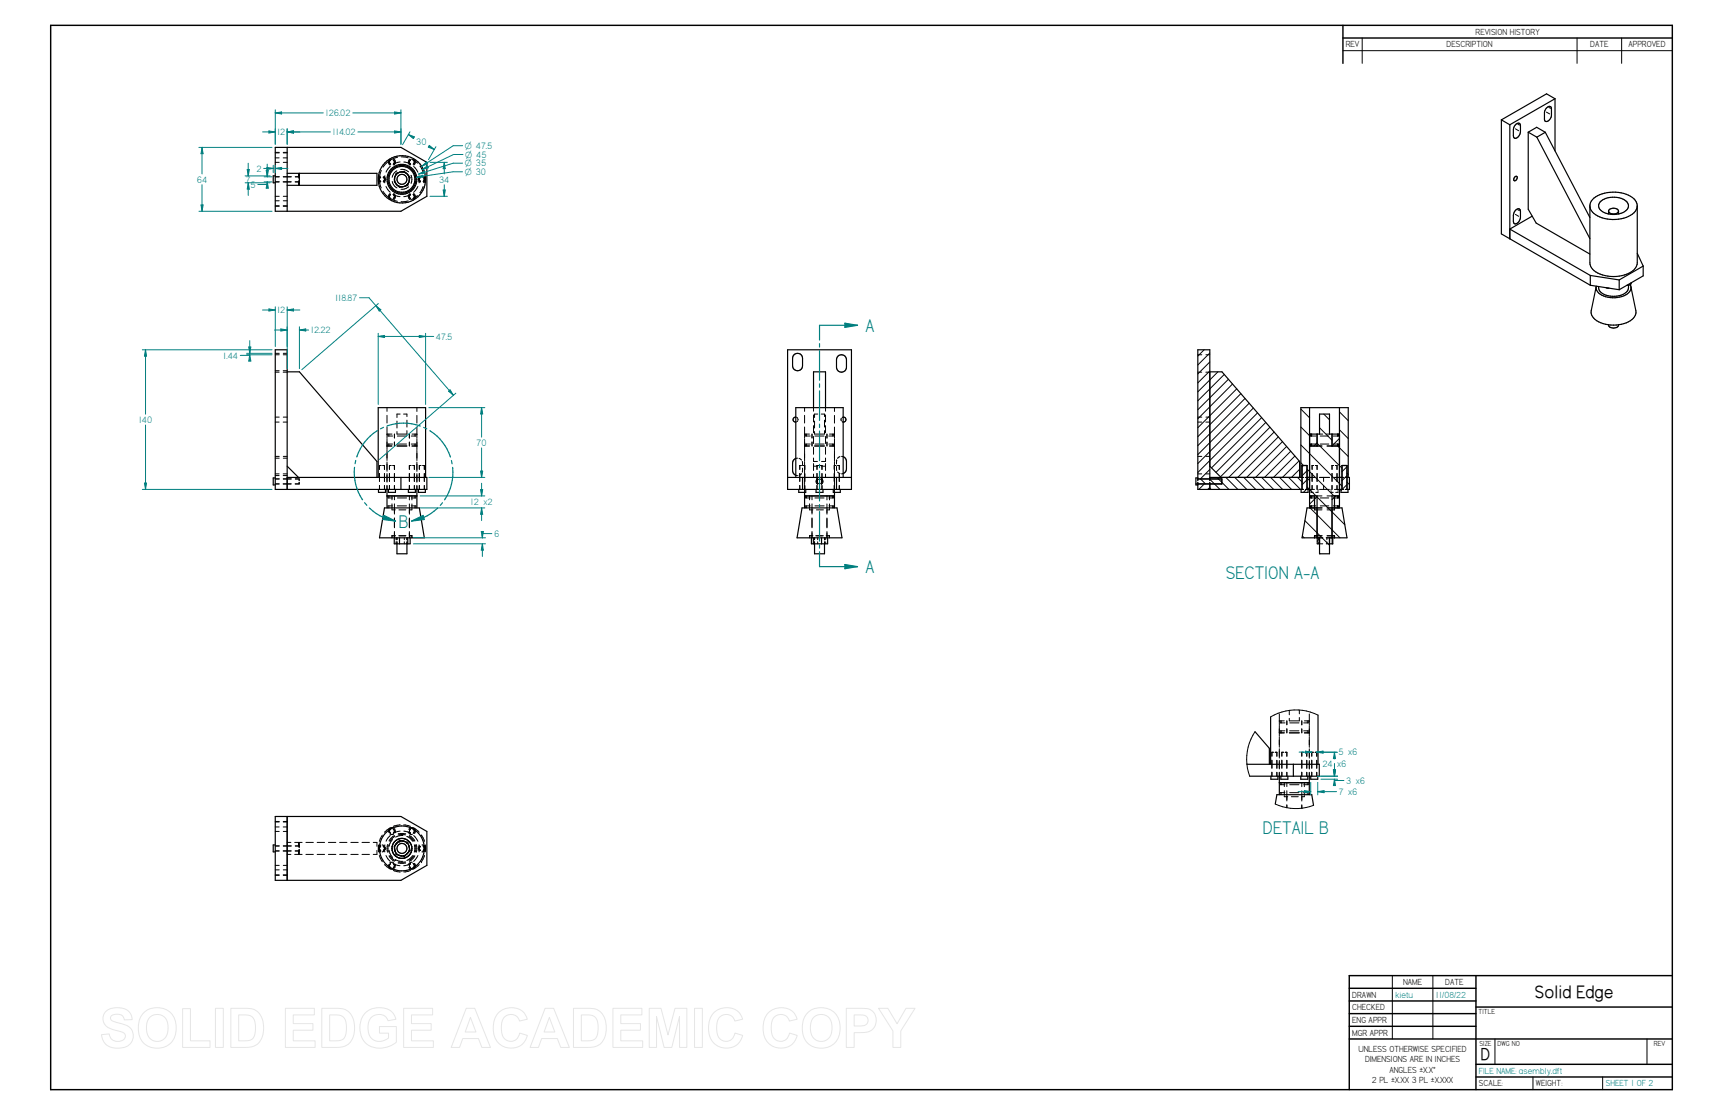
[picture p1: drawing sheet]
<svg xmlns="http://www.w3.org/2000/svg" width="864mm" height="559mm" viewBox="0 0 864 559" stroke-linecap="round" stroke-linejoin="round" font-family="sans-serif">
<g fill="none" stroke="#000" stroke-width=".72">
<path d="M25 13h813v533h-813zM673 13v19M673 19h165M676 495h64M740 489v57M838 489h-162v57M676 502h64M676 508h64M676 514h64M740 505h98M676 521h162M740 533h98"/>
<path d="M740 540h98"/>
</g>
<g fill="none" stroke="#000" stroke-width=".5">
<path d="M683 19v13M790 19v13M813 19v13M673 25h165M775 56l2 1M776 54h1M760 65l1 1M761 62l1 1M760 107l1 1M761 105l1 1M138 178h2M138 177h2"/>
<path d="M142 178h2M142 177h2M138 187h2M138 186h2M142 187h2M142 186h2M138 212h2M138 209h2M142 212h2M142 209h2M194 204v2M194 208v4"/>
<path d="M194 214v5M194 220v5M194 218h2M194 218h.1M194 218l3 1M195 218h.1M195 218v1M198 218v1M199 211v4M199 219h5M201 208h-2v1M202 208h2v1"/>
<path d="M204 216v2h-5v-2M204 211v3M205 218v2M207 218h2M208 218h.1M208 218v1M208 218l-2 1M209 204v2M209 208v4M209 214v6M209 220v5M399 209h.1"/>
<path d="M399 211v1M399 209l1 1M400 211h-1M400 210v1M403 204v2M403 208v4M403 214v5M403 220v5M403 218h3M404 218l2 1M404 218h.1M404 218v1"/>
<path d="M407 218v1M408 204v2M408 208v3M408 213v4M408 219v3M408 211v4M408 219h5M410 208h-2v1M412 208h1v1M413 216v2h-5v-2M413 211v3M414 204v2"/>
<path d="M414 208v3M414 213v4M414 219v3M414 218v2M416 218h2M417 218h.1M417 218v1M418 218l-3 1M418 218h.1M418 204v2M418 208v4M418 214v6"/>
<path d="M418 220v5M422 210v1M422 211h.1M422 210h.1M422 211l1 1M422 209h.1M423 209h-1M138 237h2M138 238h2M138 229h2M138 230h2M142 237h2"/>
<path d="M142 238h2M142 229h2M142 230h2M190 237v4M191 233h-1v2M192 233h1v2M193 237v4M194 226v5M194 232v4M194 237v5M194 224h2M194 223v1"/>
<path d="M195 223h.1M195 223v1M195 237v4M196 233h-1v2M197 223h-3M197 233h1v2M198 237v4M198 222v2M199 223h5M204 224h-5M205 237v4M205 222v2"/>
<path d="M206 233h-1v2M206 223h2M206 224h3M207 233h1v2M208 237v4M208 223h.1M208 223v1M209 226v5M209 232v4M209 237v5M210 237v4M211 233h-1v2"/>
<path d="M212 233h1v2M213 237v4M399 238h1M400 230h-1M400 238h.1M400 230h.1M400 230l2 1M401 237v4M402 233h-1v2M402 237l-2 1M402 231h.1M402 231v2"/>
<path d="M402 237h.1M402 235v2M403 233v2M403 226v5M403 232v5M403 237v6M403 224h3M403 237v4M404 223v1M404 223h.1M406 223h-2M407 222v2"/>
<path d="M408 234h2M408 224v4M408 230v1h2M408 232v4M408 238v1M408 224h5M408 223h5M409 237v4M410 240l-1 1 1 2M410 240h.1M410 233h-1v2M411 233h1v2"/>
<path d="M412 240a1.7 1.7 0 0 1 0 3M412 234h2M412 237v4l-1-1M414 224v4M414 230v1h-2M414 232v4M414 238v1M414 222v2M415 223h3M416 224h2M417 223h.1M417 223v1"/>
<path d="M418 223v1M418 233h1M418 226v5M418 232v11M419 234v2M419 231h.1M419 231v1M420 237h1M420 233h1v2M421 237v4M421 229l-1 1M422 229h1"/>
<path d="M423 237h-1M138 243h2M138 240h2M142 243h4M142 240h4M148 240h2v1M150 242v1h-2M190 243v2M193 243v2M194 243v2M194 249l3 1M194 249h.1"/>
<path d="M194 254v1M195 249h.1M195 249v1M195 254h.1M195 254v1M195 243v2M196 255l2 1M196 249v1M196 253v2M197 254h-3M198 243v2M198 249v1"/>
<path d="M198 253v5M198 260v4M199 254h5M199 250h5M200 256h3M205 243v2M205 249v2M205 253v5M205 260v5M206 254h2M206 255l-1 1M206 249v2"/>
<path d="M206 253v2M208 243v2M208 249h.1M208 249v1M208 254h.1M208 254v1M208 249l-2 1M209 243v2M210 243v2M213 243v2M401 243v2M403 243v4"/>
<path d="M403 243v2M404 249l2 1M404 249h.1M404 254v1M404 249v1M404 254h.1M406 255l1 1M406 249v1M406 253v2M406 254h-2M407 249v1M407 253v5"/>
<path d="M407 260v4M408 250h5M408 254h5M409 256h4M409 243v2M410 240v2M412 241l-1 1M412 243v2M414 249v2M414 253v5M414 260v5M415 254h3"/>
<path d="M416 255l-2 1M416 249v2M416 253v2M417 249h.1M417 249v1M417 254h.1M417 254v1M418 249l-3 1M418 249h.1M418 254v1M418 243v4M421 243v2"/>
<path d="M196 269v1M198 266v4M198 269h-2M199 270v1M199 272v1M200 269h3M203 270v1M203 272v1M204 270v1M204 272v1M205 266v4M205 269h1"/>
<path d="M206 269v1M406 269v1M407 266v4M407 269h-1M408 270v1M408 272v1M410 270v1M410 272v1M413 269h-4M413 270v1M413 272v1M414 270v1"/>
<path d="M414 272v1M414 269h2M414 266v4M416 269v1M138 414h2M138 417h2M138 412h2M142 414h2M142 417h2M142 412h2M192 419l-2 3M195 416v1"/>
<path d="M195 418h2M195 415l-2 2M196 419l-2 3M196 416l-1 1 1 1M196 418h.1M196 416h.1M197 415h.1M197 415l1 2-1 1 1-1M198 415v1M198 419l-3 2M198 419l-3 3M198 417h.1"/>
<path d="M198 416v1M200 418h3M201 417h-3M201 413l-4 1M202 419l-4 1M202 413l4 1M204 419l3 3M205 417v1h2M205 417h.1M205 419l2 3M205 416h.1M205 419l3 2"/>
<path d="M206 416l-1 1 1 1-4-1M206 415l-1 1M207 415l1 2-1 1M207 419l2 3M207 415l3 2M208 418h.1M208 416v2M211 419h.1M211 419l2 3M138 438h2M138 426h2M138 439h2"/>
<path d="M138 434h2M138 436h2M138 424h2M142 438h2M142 439h2M142 434h2M142 436h2M144 422h2M144 428h2M146 426h-4M146 424h-4M148 422h3"/>
<path d="M148 428h3M150 422v2M150 426v2M150 426h-2M150 424h-2M150 422v3M153 422h4M153 428h4M159 422h4M159 428h4M165 422h3M165 428h3"/>
<path d="M170 422h4M170 428h4M176 422h4M176 428h4M181 422h4M181 428h4M187 422h2v2M189 426v2h-2M190 423v4M190 429l2 3M190 427h1M191 426h.1"/>
<path d="M191 427h.1M191 424h-1M191 424h.1M191 424l-1 1 1 1M192 423l1 1M192 424l1 1-1 1M193 426l-1 1M193 433l3 2M193 423v4M193 425v1M193 429l3 3M194 423v4"/>
<path d="M195 423v4M195 433v1M195 429l3 3M195 426l2 4M195 429l3 2M196 433l-1 1 1 1M196 433h.1M197 430h.1M197 421l-2 3M197 436l4 1M197 432h-2M197 435v1"/>
<path d="M198 424v1M198 433h.1M198 424h.1M198 435h.1M198 433v1M198 433l2 1M198 433h-1l1 1-1 1M198 431h.1M198 431l4 1M198 427h.1M199 428h.1M200 432h3"/>
<path d="M200 428v1M200 422h.1M201 421h.1M201 421l-1 1M202 429h-1M202 421h-1M202 429h.1M202 434l4-1-1 1 1 1M203 429h-1M203 429h.1M203 432h-3M203 422h.1"/>
<path d="M204 428h-1M204 422v1M204 422h.1M205 423h.1M205 433h.1M205 427h.1M205 435h.1M205 435l1 1M205 426h.1M205 426v1M205 425v1M206 436l-4 1"/>
<path d="M207 432l-2 1M207 429l-3 2M207 433l1 1-1 1M208 429l-3 2M208 423v4M208 433v1M208 429l-3 3M209 423v4M209 429l-2 3M210 423v1M210 426v1M210 424v2"/>
<path d="M210 433l-3 2M210 424v1v1M210 424h.1M211 424l-1 1 1 1M211 432h.1M211 423l2 1M212 424l1 1-1 1M213 427h-2M213 429l-2 3M213 423v4M698 489v32M718 489v32"/>
<path d="M749 521v12M768 540v6M803 540v6M825 521v12"/>
</g>
<g fill="none" stroke="#000" stroke-width=".59">
<path d="M775 54a1.3 1.3 0 0 1 1-1 1.4 1.4 0 0 1 2 2v3a2.6 2.6 0 0 1-4 3v-5zM779 49l-4-2-22 13M779 49v27M779 49l-22 14M753 60v57l44 26M753 60l4 3M757 63v57M760 62h1h1v4a2.6 2.6 0 0 1-3 3v-5zM766 66v39l4 7 27 15M766 66l4-2 5 2M766 66l4 3M770 69l27 51"/>
<path d="M775 66l-5 3M775 66l22 43M759 89l1-1a1 1 0 0 1 0 2 1 1 0 0 1-1 0zM799 99a17 17 0 0 1 21 1l1 3v29a10 10 0 0 1-11 7 12 12 0 0 1-13-6v-30v-1zM760 105h1h1v4a2.6 2.6 0 0 1-3 3v-5zM768 108l-11 7 40 23M797 103a10 10 0 0 0 10 7 13 13 0 0 0 13-6h1M802 101a10 10 0 0 1 14 1 6 6 0 0 1-8 5 6 6 0 0 1-7-5zM806 106a2.8 2.8 0 0 0 5 0M806 106a2.9 2.9 0 0 1 5 0M806 106v1M811 106v1"/>
<path d="M797 138l15 2M797 138v5M821 127l3 6M824 133l-12 7M824 133v5l-12 7M797 143l15 2M800 144l-2 12a8 8 0 0 0 8 7 12 12 0 0 0 14-6l-3-13M805 144h1M812 140v5M816 143a6 6 0 0 1-8 6 6 6 0 0 1-7-5M817 143a5 5 0 0 1-4 6 10 10 0 0 1-13-4v-2M818 142l-1 1h-1"/>
<path d="M395 175h32v70h-32zM398 178a2.5 2.5 0 0 1 3-1 2.5 2.5 0 0 1 1 3v3a2.5 2.5 0 0 1-2 3 2.5 2.5 0 0 1-3-3v-4zM420 179a2.5 2.5 0 0 1 3-1 2.5 2.5 0 0 1 1 2v4a2.5 2.5 0 0 1-2 3 2.5 2.5 0 0 1-3-3v-4zM806 163a2.7 2.7 0 0 0 3 1 2.7 2.7 0 0 0 2-1M144 186h6l39 45v8M399 209a1.3 1.3 0 0 0-2 1 1.4 1.4 0 0 0 2 2M408 204v-18h6v18M423 209a1.3 1.3 0 0 1 1 1 1.3 1.3 0 0 1-1 2M138 240h-1v3h1M144 234l6 5M144 239h70v6h-76v-70h6v70M201 239v6"/>
<path d="M213 239v-35h-23v35M395 239h32M399 230l-2 1v5l1 1 1 1M402 239v6M419 239v6M423 239v-35h-24v35M423 229l1 1v1v5l-1 1M190 245v2h3v-2M193 255h17l3 15h-23zM194 249h15M194 245v10M195 245v2h3v-2"/>
<path d="M205 245v2h3v-2M209 245v10M210 245v2h3v-2M400 245v2h4v-2M402 255h18l2 15h-23zM403 249h15M403 247v8M409 245v2h3v-2M418 245v2h3v-2M418 247v8M198 270v3h8v-3M200 270v3"/>
<path d="M204 273v5h-5v-5M204 270v3M407 270v3h8v-3M408 270v3M412 270v3M413 273v5h-5v-5M138 409h63l13 8v17l-13 7h-63zM144 409v32M197 415h-2v1M197 415a11 11 0 0 1 16 9M197 415a11 11 0 0 0-7 10 11 11 0 0 0 7 11M206 415h2v1"/>
<path d="M138 423h-1v4h1M190 424v1v2M195 434v1l2 1M198 425v2M200 422l-2 2M200 429h1M200 421l4 1 2 4-3 3-4-1-1-4zM202 421l1 1M205 427l-1 1M205 423v2M208 434v1l-2 1M213 424v3"/>
<path d="M213 427a11 11 0 0 1-16 9M213 424v1v2"/>
<circle cx="201" cy="425" r="2.5"/>
<circle cx="201" cy="425" r="5"/>
</g>
<g fill="none" stroke="#008080" stroke-width=".59">
<path d="M411 172v2M411 176v15M430 163h-19v7M411 192v2M411 196v15M411 213v1M411 216v15M411 233v1M411 236v15M411 253v2M411 256v15M411 273v2"/>
<path d="M411 277v7"/>
</g>
<path d="M423 162l7 1-7 1z" fill="#008080"/>
<path d="M423 162l7 1-7 1zM411 284h19" fill="none" stroke="#008080" stroke-width=".59"/>
<path d="M423 283l7 1-7 1z" fill="#008080"/>
<path d="M212 259l-6 2M423 283l7 1-7 1z" fill="none" stroke="#008080" stroke-width=".59"/>
<g fill="none" stroke="#000" stroke-width=".5">
<path d="M138 79h2M138 76h2M138 77h2M142 79h2M142 76h2M142 77h2M196 80a1.7 1.7 0 0 0 0 3M197 80h.1M197 80l1 2M199 79l-3 1M201 79h4M206 80a1.7 1.7 0 0 0 0 3"/>
<path d="M206 80h.1M206 80l3 2M207 80h.1M207 80l1 1-1 2M138 91h2M138 81h2M138 98h2M138 89h2M142 91h4M142 81h2M142 98h2M146 89h-4"/>
<path d="M148 89h2M150 87v2M150 91v2M150 90v1h-2M190 91l1 3M191 88a1.7 1.7 0 0 0 0 3M191 89l-1 1 1 1M191 89h.1M191 85l-1 4M192 96l2 3M192 89l1 1-1 1M192 88h.1"/>
<path d="M192 88l1 2-1 1M193 88v4M193 93l3 3M194 81l-2 3M196 97a1.7 1.7 0 0 0 0 3M196 83l-2 3M196 82h.1M196 80l-1 1 1 1M196 97l-1 1 1 2M196 80h.1M196 100l3 1M196 100h.1"/>
<path d="M197 91l1 2 1 1M197 80l1 1-1 1h1M197 97l1 1M197 83h.1M197 100h.1M198 89v2v1M198 82l-1 1M198 98l-1 2M198 98l2 1M198 98l-1-1 1 2-1 1M199 86h-1l-1 3M199 93l1 1h2"/>
<path d="M200 86l-1 1-1 1M201 81l-3 1M201 85h2l2 1M201 86h2l1 1M202 99l4-2-1 2 1 1M205 88l1 1-1 1M205 92l-1 1h-1M205 94l-2 1h-2M206 97a1.7 1.7 0 0 0 0 3M206 80l-1 1 1 1-4-1M206 88v2v2M207 97l1 2-1 1"/>
<path d="M207 80l1 1-1 1M207 83l2 3M207 100h.1M207 83h.1M209 98l-3 2M209 93l-2 3M210 88v4M210 83l2 3M211 88a1.7 1.7 0 0 0 0 3M211 89l-1 1 1 1M212 93l-2 4M212 89l1 1"/>
<path d="M212 88h.1M212 88l1 2-1 1M213 88v2M213 90v2M213 90l-1 1M138 103h2M138 101h2M142 103h2M142 101h2M205 101h-4M600 178h2M604 175l-4 3"/>
<path d="M604 178h2M606 177l-6 6M600 187h2M604 187h2M606 181l-6 6M606 186l-6 6M610 186l-10 10M614 188l-14 13M616 190l-16 15M618 192l-18 18M620 195l-20 19M622 197l-22 22"/>
<path d="M624 200l-24 23M600 212h2M600 209h2M604 212h2M604 209h2M626 202l-26 26M628 205l-28 27M630 207l-30 30M632 209l-25 25M634 212l-25 25M637 214l-25 25M639 217l-23 22"/>
<path d="M641 219l-21 20M652 214l4 4M652 205l4 4M657 219h3M661 218h2M661 214l7 7M662 219h4M663 208l3 2M665 218h1M668 219h2M671 206l5 5M671 215l5 5"/>
<path d="M671 220l-3 3M600 237h2M600 229h2M604 237h2M604 229h2M606 235l-4 5M606 240l5 5M610 239l6 6M614 239l6 6M619 239l6 6M623 239l6 6M628 239l6 6"/>
<path d="M632 239l6 6M637 239l6 6M641 239l6 6M643 221l-18 18M645 224l-16 15M646 239l6 6M647 226l-13 13M649 229l-11 10M650 239l3 3M651 231l-8 8M651 235l-4 4M652 223l21 21"/>
<path d="M652 232l1 1M653 239h.1M653 233v1M654 239h1M655 236l-2 2M655 240l1 1M655 235l14 14M656 239h3M657 223h3M658 237v4M658 233v2M659 233h1v2"/>
<path d="M660 237v4M660 224h3M660 222l13 13M660 222l-1 2M662 223h4M663 239v2M665 224h3M666 239h-5M668 237v4M668 223h2M668 233v2M669 239h2"/>
<path d="M669 233h1v2M670 237v4M671 224l5 5M673 239h.1M674 239h1M675 234l-2 2M675 238l-2 3M675 237l1 1M599 242l1 1M600 240v1M600 242v1M602 240l2 3"/>
<path d="M604 243l-3 2M606 244l-1 1M606 240v1M606 242v1M606 245h1M653 245h.1M654 245h1M655 245l-2 2M655 240l-2 3M655 244l19 19M656 245h3M657 255l15 15"/>
<path d="M657 246v1h1M657 245v1M657 254h3M657 250h3M658 243v2M660 249l-4 4M660 255h3M660 249h3M660 256h3M660 243v2M661 246l-2 1M661 245v1"/>
<path d="M661 245h5M662 250h4M662 254h4M663 243v2M665 249h3M665 255h3M665 256h3M667 246v1h1M667 245v1M668 243v2M668 250h2M668 254h2"/>
<path d="M669 245h2M669 249l-1 1M670 243v2M671 246l-2 1M671 245v1M673 245h.1M674 245h1M675 243l-3 3M675 242l1 1M653 269l1 1M654 261l12 12M660 269h3"/>
<path d="M661 270v1M661 272v1M661 273h2M661 270h2M661 270l-1 1M661 277l1 1M665 273h1M665 270h1M665 270v1M665 272v1M665 269h3M666 270h.1"/>
</g>
<g fill="none" stroke="#000" stroke-width=".59">
<path d="M138 74h63l13 7v17l-13 8h-63zM144 74v32M138 88h-1v4h1M144 87h45v6h-45M150 87v6M606 186h6l39 45v8M656 204v51M657 218v1v-1M660 218v6h-4M668 218v6h3M670 218v1h1v-1M671 204v51"/>
<path d="M671 218h-5v-10h-5v10h-5M600 240h-1v3h1M606 239h47M606 234l6 5M655 239h1M657 224v-1v1M670 224v-1h1v1M671 239h2M675 239h1v6h-1v-12h-2v12h-2M676 239v-35h-24v35M606 243v2M606 240v-65h-6v65h12v3h-12v2h53v-12h2v12h1"/>
<path d="M652 245v2h4v-2M656 249h4v24h1M657 255v-1v1M657 249v1v-1M659 249v7h1M660 255h-5l-2 15h8v8h5v-8h9l-2-15h-5M669 249v7h-1M670 249v1h1v-1M670 255v-1h1v1M671 249h-3v21M672 245v2h4v-2M660 269h-1v1"/>
<path d="M668 269h1v1M668 270v3M668 270v3h-2"/>
<circle cx="201" cy="90" r="4"/>
<circle cx="201" cy="90" r="6"/>
<circle cx="201" cy="90" r="12"/>
<circle cx="201" cy="90" r="7"/>
<circle cx="201" cy="90" r="2.5"/>
</g>
<path d="M206 261l6-3 1 2z" fill="#008080"/>
<path d="M192 259l6 2M206 261l6-3 1 2z" fill="none" stroke="#008080" stroke-width=".59"/>
<path d="M192 258l6 3-6-1z" fill="#008080"/>
<g fill="none" stroke="#008080" stroke-width=".59">
<path d="M189 216a24 24 0 0 0-10 13M192 214l-1 1M211 214a24 24 0 0 0-17 0M212 214l2 1M215 216a25 25 0 0 1 11 13M178 234a24 24 0 0 0 4 16M178 231v1M226 231l1 1M227 234a25 25 0 0 1-4 17M183 252l1 1M185 255l4 2 3 2M192 258l6 3-6-1z"/>
<path d="M219 255l-7 4M222 252l-1 1"/>
</g>
<g fill="none" stroke="#000" stroke-width=".59">
<path d="M637 359v24M661 358v25M629 367l7 8v8M625 383h36v6h-35M641 389v2h-4v-2M641 392h15M641 389v9M645 389v2h-3v-2M648 383v6M655 389v2h-3v-2M656 389v9M660 389v2h-3v-2"/>
<path d="M639 403l1-5h17l1 6"/>
</g>
<g fill="none" stroke="#000" stroke-width=".5">
<path d="M641 358v5M646 356v2M651 360v1h-5v-1M651 356v2M656 358v5M661 358a25 25 0 0 0-24 1M629 367a25 25 0 0 0-3 22M638 377h-1v2M639 377h1v2M641 361h3M641 367h3M641 364v5"/>
<path d="M641 369v5M641 375v5M642 361v1M642 362h2M642 367h.1M642 366v1M642 362h.1M643 377h-1v2M644 366l-2 1M644 377h1v2M645 361v2M645 365v2"/>
<path d="M646 367h5M646 366h5M646 362h5M652 361v2M652 365v2M653 377h-1v2M653 366l3 1M654 367h2M654 361h2M654 377h1v2M655 366v1M655 367h.1"/>
<path d="M655 361v1M655 362h.1M656 361v1M656 362h-3M656 367h.1M656 364v5M656 369v6M656 375v5M658 377h-1v2M659 377h1v2M637 381v4M637 387v2"/>
<path d="M640 381v4M640 387v2M641 387v2M641 381v4M642 393h2M642 392v1M642 398h.1M642 397v1M642 393h.1M642 381v4M642 387v2M644 399h1"/>
<path d="M644 392v2M644 396v3M644 397l-2 1M645 392v2M645 396v5M645 381v4M645 387v2M646 397h5M646 393h5M647 399h4M652 392v2M652 396v5"/>
<path d="M652 381v4M652 387v2M653 397l3 1M654 399h-2M654 392v2M654 396v3M655 381v4M655 387v2M655 397v1M655 398h.1M655 392v1M655 393h.1"/>
<path d="M656 393h-3M656 392v1M656 398h.1M656 387v2M656 381v4M657 381v4M657 387v2M660 381v4M660 387v2M639 403a25 25 0 0 0 19 1M645 403v2M652 403v2"/>
</g>
<path d="M144 65v7M198 66h3l-3 1zM201 65v7" fill="none" stroke="#008080" stroke-width=".5"/>
<path d="M198 66h3l-3 1z" fill="#008080"/>
<path d="M144 66h3v1z" fill="none" stroke="#008080" stroke-width=".5"/>
<path d="M144 66h3v1z" fill="#008080"/>
<path d="M135 66h3l-3 1zM138 65v7M144 66h22M144 65v7M179 66h22" fill="none" stroke="#008080" stroke-width=".5"/>
<path d="M135 66h3l-3 1z" fill="#008080"/>
<path d="M144 66h3v1z" fill="none" stroke="#008080" stroke-width=".5"/>
<path d="M144 66h3v1z" fill="#008080"/>
<path d="M138 55v17M138 57l3-1v1zM201 55v17M132 66h6M144 66h6" fill="none" stroke="#008080" stroke-width=".5"/>
<path d="M138 57l3-1v1z" fill="#008080"/>
<path d="M198 56l3 1h-3z" fill="none" stroke="#008080" stroke-width=".5"/>
<path d="M198 56l3 1h-3z" fill="#008080"/>
<path d="M138 57h24M177 57h24M205 67l3 2h-1zM205 66l-3 7M218 74l-3 6" fill="none" stroke="#008080" stroke-width=".5"/>
<path d="M205 67l3 2h-1z" fill="#008080"/>
<path d="M215 73l3 2-3-1z" fill="none" stroke="#008080" stroke-width=".5"/>
<path d="M215 73l3 2-3-1z" fill="#008080"/>
<path d="M205 67l2 2M215 73l3 2M216 98h8M216 81h8M222 95h1v3z" fill="none" stroke="#008080" stroke-width=".5"/>
<path d="M222 95h1v3z" fill="#008080"/>
<path d="M223 81v4h-1z" fill="none" stroke="#008080" stroke-width=".5"/>
<path d="M223 81v4h-1z" fill="#008080"/>
<path d="M232 73h-5l-16 10M211 83l3-2v1zM223 81v6M223 93v5" fill="none" stroke="#008080" stroke-width=".5"/>
<path d="M211 83l3-2v1z" fill="#008080"/>
<path d="M232 77h-5l-15 8M212 85l2-2 1 1z" fill="none" stroke="#008080" stroke-width=".5"/>
<path d="M212 85l2-2 1 1z" fill="#008080"/>
<path d="M210 87l3-1v1zM232 82h-5l-17 5" fill="none" stroke="#008080" stroke-width=".5"/>
<path d="M210 87l3-1v1z" fill="#008080"/>
<path d="M209 89l3-1v1zM232 86h-5l-18 3" fill="none" stroke="#008080" stroke-width=".5"/>
<path d="M209 89l3-1v1z" fill="#008080"/>
<path d="M100 74h36M101 74l1 3h-1zM100 106h36" fill="none" stroke="#008080" stroke-width=".5"/>
<path d="M101 74l1 3h-1z" fill="#008080"/>
<path d="M101 103h1l-1 3z" fill="none" stroke="#008080" stroke-width=".5"/>
<path d="M101 103h1l-1 3z" fill="#008080"/>
<path d="M101 74v13M101 93v13M129 92h5M132 89h4M132 91h4M133 85h1v4z" fill="none" stroke="#008080" stroke-width=".5"/>
<path d="M133 85h1v4z" fill="#008080"/>
<path d="M134 91v3h-1z" fill="none" stroke="#008080" stroke-width=".5"/>
<path d="M134 91v3h-1z" fill="#008080"/>
<path d="M123 88h12M123 92h12M124 85h1l-1 3zM134 82v7M134 91v1" fill="none" stroke="#008080" stroke-width=".5"/>
<path d="M124 85h1l-1 3z" fill="#008080"/>
<path d="M124 92l1 3h-1z" fill="none" stroke="#008080" stroke-width=".5"/>
<path d="M124 92l1 3h-1z" fill="#008080"/>
<path d="M124 82v6M124 92v6M137 83v4M138 83v4M138 84h3v1z" fill="none" stroke="#008080" stroke-width=".5"/>
<path d="M138 84h3v1z" fill="#008080"/>
<path d="M134 84h3l-3 1z" fill="none" stroke="#008080" stroke-width=".5"/>
<path d="M134 84h3l-3 1z" fill="#008080"/>
<path d="M132 84h5M138 84h6M120 178h5M124 177h12M124 178h12M125 174h1l-1 3z" fill="none" stroke="#008080" stroke-width=".5"/>
<path d="M125 174h1l-1 3z" fill="#008080"/>
<path d="M125 178l1 3h-1z" fill="none" stroke="#008080" stroke-width=".5"/>
<path d="M125 178l1 3h-1z" fill="#008080"/>
<path d="M135 155h3l-3 1zM138 154v20M144 154v20M125 171v6M125 178h.1" fill="none" stroke="#008080" stroke-width=".5"/>
<path d="M135 155h3l-3 1z" fill="#008080"/>
<path d="M144 155h3v1z" fill="none" stroke="#008080" stroke-width=".5"/>
<path d="M144 155h3v1z" fill="#008080"/>
<path d="M132 155h6M144 155h6M71 175h65M71 245h65M72 242h1v3z" fill="none" stroke="#008080" stroke-width=".5"/>
<path d="M72 242h1v3z" fill="#008080"/>
<path d="M73 175v3h-1z" fill="none" stroke="#008080" stroke-width=".5"/>
<path d="M73 175v3h-1z" fill="#008080"/>
<path d="M73 175v33M73 213v32M654 376l3 1h-3z" fill="none" stroke="#008080" stroke-width=".5"/>
<path d="M654 376l3 1h-3z" fill="#008080"/>
<path d="M660 377l3-1v1z" fill="none" stroke="#008080" stroke-width=".5"/>
<path d="M660 377l3-1v1z" fill="#008080"/>
<path d="M651 377h6M660 377h10M669 377v3h-1zM660 389h10" fill="none" stroke="#008080" stroke-width=".5"/>
<path d="M669 377v3h-1z" fill="#008080"/>
<path d="M668 386h1v3z" fill="none" stroke="#008080" stroke-width=".5"/>
<path d="M668 386h1v3z" fill="#008080"/>
<path d="M669 377v3M662 391h8M662 389h8M669 386v3M669 391h5M669 391v3h-1z" fill="none" stroke="#008080" stroke-width=".5"/>
<path d="M669 391v3h-1z" fill="#008080"/>
<path d="M668 386h1v3z" fill="none" stroke="#008080" stroke-width=".5"/>
<path d="M668 386h1v3z" fill="#008080"/>
<path d="M654 396l3 1h-3zM657 392v6M660 392v6M669 383v6M669 391h.1" fill="none" stroke="#008080" stroke-width=".5"/>
<path d="M654 396l3 1h-3z" fill="#008080"/>
<path d="M660 397l4-1v1z" fill="none" stroke="#008080" stroke-width=".5"/>
<path d="M660 397l4-1v1z" fill="#008080"/>
<path d="M180 149h5M190 152l-39 33M225 196l1-1 1 3zM228 197l-38 33M651 397h6M660 397h10" fill="none" stroke="#008080" stroke-width=".5"/>
<path d="M225 196l1-1 1 3z" fill="#008080"/>
<path d="M188 153l3 2-1 1z" fill="none" stroke="#008080" stroke-width=".5"/>
<path d="M188 153l3 2-1 1z" fill="#008080"/>
<path d="M185 149l42 49M215 204h28M215 239h28M241 236h1l-1 3z" fill="none" stroke="#008080" stroke-width=".5"/>
<path d="M241 236h1l-1 3z" fill="#008080"/>
<path d="M241 204l1 3h-1z" fill="none" stroke="#008080" stroke-width=".5"/>
<path d="M241 204l1 3h-1z" fill="#008080"/>
<path d="M190 167v36M190 169l3-1v1zM213 167v36M241 204v15M241 224v15" fill="none" stroke="#008080" stroke-width=".5"/>
<path d="M190 169l3-1v1z" fill="#008080"/>
<path d="M210 168l3 1h-3z" fill="none" stroke="#008080" stroke-width=".5"/>
<path d="M210 168l3 1h-3z" fill="#008080"/>
<path d="M190 169h27M211 255h32M211 249h32M241 255l1 3h-1z" fill="none" stroke="#008080" stroke-width=".5"/>
<path d="M241 255l1 3h-1z" fill="#008080"/>
<path d="M241 245h1l-1 4z" fill="none" stroke="#008080" stroke-width=".5"/>
<path d="M241 245h1l-1 4z" fill="#008080"/>
<path d="M241 242v7M241 255v6M207 270h36M207 273h36M241 266h1v4zM242 267h5" fill="none" stroke="#008080" stroke-width=".5"/>
<path d="M241 266h1v4z" fill="#008080"/>
<path d="M242 273v3h-1z" fill="none" stroke="#008080" stroke-width=".5"/>
<path d="M242 273v3h-1z" fill="#008080"/>
<path d="M141 165h3l-3 1zM144 164v21M150 164v21M242 267v3M242 273v6" fill="none" stroke="#008080" stroke-width=".5"/>
<path d="M141 165h3l-3 1z" fill="#008080"/>
<path d="M150 165h3v1z" fill="none" stroke="#008080" stroke-width=".5"/>
<path d="M150 165h3v1z" fill="#008080"/>
<path d="M138 165h6M150 165h5" fill="none" stroke="#008080" stroke-width=".5"/>
<g fill="none" stroke="#e6e6e6" stroke-width=".5">
<path d="M53 507a9 9 0 0 1 13 2v2h-4a4 4 0 0 0-3-3 4 4 0 0 0-4 2 4 4 0 0 0 5 3 7 7 0 0 1 7 7 9 9 0 0 1-15 3l-1-4 4-1a4 4 0 0 0 3 4 4 4 0 0 0 5-3l-2-2a13 13 0 0 1-9-5v-3zM72 508a10 10 0 0 1 12-1 10 10 0 0 1 4 11 10 10 0 0 1-12 7 10 10 0 0 1-6-13zM75 510a6 6 0 0 1 7-1 6 6 0 0 1 2 7 5 5 0 0 1-6 6 5 5 0 0 1-5-7l1-3zM92 506h3v16h10v3h-13zM108 505h4v20h-4zM116 505h7a9 9 0 0 1 9 11 8 8 0 0 1-9 9h-7zM120 509h1a5 5 0 0 1 7 6 5 5 0 0 1-4 7h-4zM143 505h15v4h-11v4h10v3h-10v6h11v3h-15zM161 505h7a9 9 0 0 1 10 11 8 8 0 0 1-9 9h-8zM165 509h2a5 5 0 0 1 7 6 5 5 0 0 1-5 7h-4zM183 508a10 10 0 0 1 15 1v2l-4 1a5 5 0 0 0-7-3 5 5 0 0 0-3 7 6 6 0 0 0 4 6 6 6 0 0 0 7-2v-2h-5v-4h9v8a11 11 0 0 1-12 3 11 11 0 0 1-7-10l1-4zM202 505h15v4h-11v4h10v3h-10v6h11v3h-15z"/>
<path d="M234 505h4l8 20h-4l-2-5h-8l-2 5h-4zM236 510l3 7h-6zM250 508a9 9 0 0 1 14 3l-4 1a5 5 0 0 0-5-3 5 5 0 0 0-4 5 6 6 0 0 0 6 8l2-2 1-2 4 1a9 9 0 0 1-10 6 9 9 0 0 1-7-11 10 10 0 0 1 3-6zM273 505h4l8 20h-4l-2-5h-8l-1 5h-4zM275 510l3 7h-5zM287 505h8a9 9 0 0 1 9 11 8 8 0 0 1-9 9h-8zM291 509h2a5 5 0 0 1 7 6 5 5 0 0 1-4 7h-5zM307 505h15v4h-11v4h10v3h-10v6h11v3h-15zM325 505h6l4 14 3-14h6v20h-3v-16l-4 16h-4l-4-16v16h-4zM348 505h4v20h-4zM358 508a9 9 0 0 1 14 3l-4 1a5 5 0 0 0-5-3 5 5 0 0 0-4 5 6 6 0 0 0 6 8l2-2 1-2 4 1a9 9 0 0 1-11 6 9 9 0 0 1-6-11 10 10 0 0 1 3-6zM385 508a9 9 0 0 1 15 3l-4 1a5 5 0 0 0-6-3 5 5 0 0 0-3 5 6 6 0 0 0 5 8l2-2 2-2 4 1a9 9 0 0 1-11 6 9 9 0 0 1-6-11 10 10 0 0 1 2-6z"/>
<path d="M405 508a10 10 0 0 1 12-1 10 10 0 0 1 4 11 10 10 0 0 1-13 7 10 10 0 0 1-6-13zM408 510a6 6 0 0 1 7-1 6 6 0 0 1 2 7 5 5 0 0 1-6 6 5 5 0 0 1-5-7l1-3zM424 505h6a7 7 0 0 1 9 4 7 7 0 0 1-8 9h-3v7h-4zM428 509h2a4 4 0 0 1 5 3l-2 2h-5zM440 505h5l5 8 4-8h5l-8 12v8h-3v-8z"/>
</g>
<g font-size="10.4" fill="#008080">
<text x="434" y="166">A</text>
<text x="200" y="265">B</text>
<text x="434" y="287">A</text>
<text x="614" y="290">SECTION A-A</text>
<text x="633" y="418">DETAIL B</text>
</g>
<text font-size="10" x="769" y="500">Solid Edge</text>
<text font-size="9.7" x="742" y="531">D</text>
<g font-size="5.2" fill="#008080">
<text x="163" y="58">126.02</text>
<text x="139" y="68">12</text>
<text x="167" y="68">114.02</text>
<text x="209" y="73">30</text>
<text x="128" y="86">2</text>
<text x="99" y="91">64</text>
<text x="123" y="91">7</text>
<text x="125" y="94">5</text>
<text x="220" y="91">34</text>
<text x="168" y="151">118.87</text>
<text x="139" y="157">12</text>
<text x="156" y="167">12.22</text>
<text x="218" y="170">47.5</text>
<text x="112" y="180">1.44</text>
<text x="70" y="212">140</text>
<text x="239" y="223">70</text>
<text x="236" y="253">12 x2</text>
<text x="248" y="269">6</text>
<text x="671" y="379">5 x6</text>
<text x="663" y="385">24 x6</text>
<text x="675" y="393">3 x6</text>
<text x="671" y="398">7 x6</text>
</g>
<g font-size="5">
<text x="740" y="17">REVISION HISTORY</text>
<text x="674" y="24">REV</text>
<text x="725" y="24">DESCRIPTION</text>
<text x="797" y="24">DATE</text>
<text x="816" y="24">APPROVED</text>
<text x="703" y="494">NAME</text>
<text x="724" y="494">DATE</text>
<text x="678" y="500">DRAWN</text>
<text x="678" y="506">CHECKED</text>
<text x="678" y="513">ENG APPR</text>
<text x="678" y="519">MGR APPR</text>
<text x="681" y="527">UNLESS OTHERWISE SPECIFIED</text>
<text x="684" y="532">DIMENSIONS ARE IN INCHES</text>
<text x="696" y="538">ANGLES ±X.X°</text>
<text x="688" y="543">2 PL ±X.XX 3 PL ±X.XXX</text>
<text x="741" y="544">SCALE:</text>
<text x="770" y="544">WEIGHT:</text>
</g>
<g font-size="5" fill="#008080">
<text x="699" y="500">kietu</text>
<text x="720" y="500">11/08/22</text>
<text x="741" y="538">FILE NAME: asembly.dft</text>
<text x="805" y="544">SHEET 1 OF 2</text>
</g>
<g font-size="4.9" fill="#008080">
<text x="233" y="75">O 47.5</text>
<text x="233" y="83">O 35</text>
<text x="233" y="79">O 45</text>
<text x="233" y="88">O 30</text>
</g>
<g font-size="4.1">
<text x="741" y="508">TITLE</text>
<text x="742" y="524">SIZE</text>
<text x="751" y="524">DWG NO</text>
<text x="829" y="524">REV</text>
</g>
</svg>
